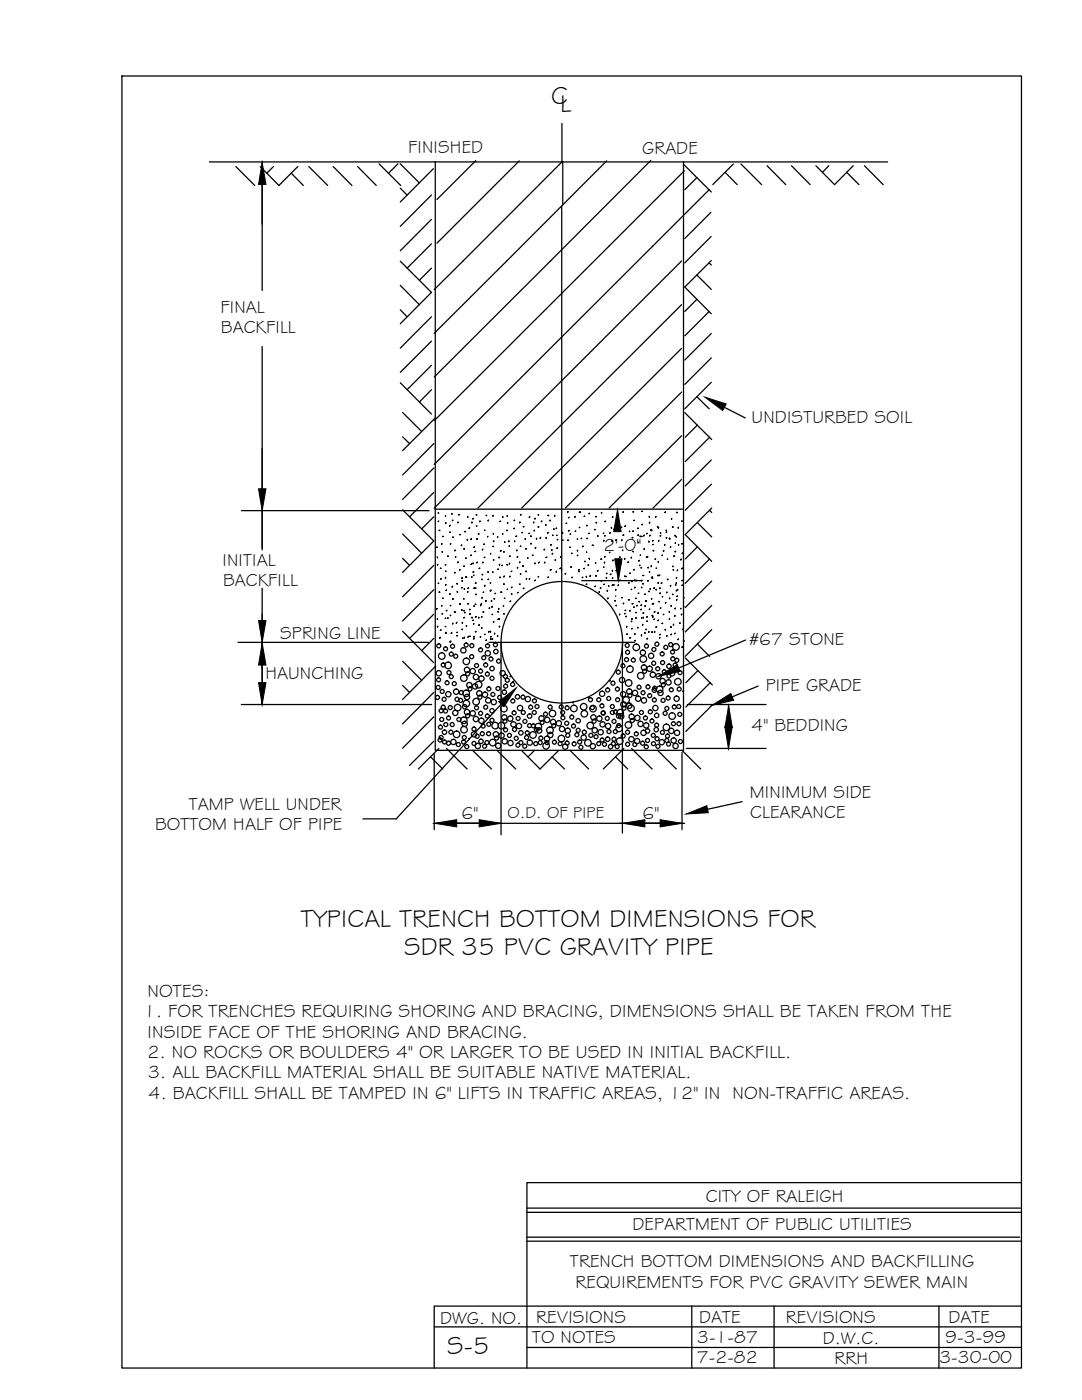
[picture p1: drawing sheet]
<svg xmlns="http://www.w3.org/2000/svg" width="216mm" height="279mm" viewBox="0 0 216 279" stroke-linecap="round" stroke-linejoin="round" font-family="sans-serif">
<!-- layer: S5|U -->
<g fill="none" stroke="#000" stroke-width=".25">
<path d="M24.3 15.2h179.5v257.8h-179.5zM41.8 32.3h135.3M52.3 32.3v25.7M112.3 32.3v8.6M52.3 69.1v40.6M48.2 101.9h37.4M86.8 101.6h49.4M116.1 115.9h11.8M123.4 111.4v4.5M47.5 128.2h38M52.3 122.6v10.9M52.3 138v2.6"/>
<path d="M48.2 140.6h37.9M86.6 150.4v15.2M136.1 150.2v15.4M136.9 149.4h16M137.1 140.6h15.8M145.4 140.7v8.8M86.6 164.3h49.5M203.8 236h-98.7v37M105.1 241.1h98.5M105.1 241.9h98.7M105.1 246.9h98.4M105.1 247.7h98.7"/>
<path d="M86.6 264.8h117.2M105.1 268.9h98.7M138 260.7v12.3M154.5 260.7v12.3M187.4 260.7v12.3M203.8 260.7h-117.2v12.3"/>
</g>
<!-- layer: S5|GDS -->
<g fill="none" stroke="#000" stroke-width=".25">
<path d="M47.1 33.2l3.7 3.8M51.9 33.2l3.8 3.8 3.7-3.8M54.6 33.2l-1.4 1.4M58.1 34.6l2.4 2.4M61.6 33.2l3.8 3.8M66.5 33.2l3.7 3.8M71.4 33.2l3.7 3.8M75.6 32.7l4.4 4.3M79.4 32.7l-1.9 1.9M79.9 37.6l1.3 1.3M79.9 32.7l3.8 3.8M86.1 38.9l-6.2 6.3"/>
<path d="M86.5 33.7l-6.6 6.6M94.9 32.1l-7.7 7.7M103.6 32.1l-16.4 16.4M112.2 32.2l-25.6 25.6M121.1 32.1l-34.5 34.4M129.9 32l-43.3 43.2M136.4 32.8l5.5 5.5M136.6 34.1l-50 49.9M139.1 35.4l-2.5 2.5M141.5 37.9l-4.9 4.8M144.7 34.4l2.4 2.4M146.3 32.7l-4.1 4.1"/>
<path d="M147.9 32.7l4.1 4.1M153.1 33.1l3.7 3.7M157.9 33.1l3.8 3.7M162.8 33.1l3.7 3.7 3.8-3.7M165.4 33.1l-1.3 1.3M168.9 34.4l2.5 2.4M172.5 33.1l3.7 3.7M79.9 52.1l6.2 6.2-6.2 6.3M79.9 57l3.8 3.8M86.1 53.5l-2.4 2.4M86.1 48.7l-4.9 4.8M86.1 43.8l-6.2 6.3"/>
<path d="M136 52.1l-49.4 49.3M136.6 42.8l-50 49.9M139.1 54.9l2.8 2.9M139.1 59.7l-2.5 2.5M141.5 52.5l.4 .4M141.8 42.4l-5.2 5.2M141.9 47.2l-5.3 5.3M141.9 52l-5.3 5.3 5.3 5.3M79.9 61.8l1.3 1.4M79.9 76.4l6.2 6.2M86.1 63.2l-6.2 6.3M86.1 68.1l-6.2 6.2"/>
<path d="M86.1 72.9l-4.9 4.9M86.1 77.8l-2.4 2.4M136 78.2l-23.2 23.2M136 69.5l-31.9 31.9M136 60.8l-40.6 40.6M139.1 79.2l2.4 2.4M141.5 62.2l-4.9 4.8M141.9 66.6l-5.3 5.3M141.9 71.4l-5.3 5.3M141.9 76.3l-5.3 5.3M80.3 87.2l1.4 1.3M80.3 82.3l3.8 3.8"/>
<path d="M86.6 98.3l-4.9 4.8M86.6 93.4l-6.3 6.3M86.6 88.5l-6.3 6.3M86.9 83.3l-6.6 6.6M136 95.7l-5.7 5.7M136 87l-14.5 14.4M136.6 82.4l5.4 5.3M139.1 84.9l-2.4 2.4M141.6 87.3l-4.9 4.8M141.9 91.8l-5.2 5.2M142 96.6l-5.3 5.2M80.3 101.7l6.3 6.3-6.3 6.2"/>
<path d="M80.3 111.4l1.4 1.4M80.3 106.6l3.8 3.8M86.6 112.8l-6.3 6.3M86.6 117.7l-6.3 6.2M86.6 103.1l-2.5 2.5M87.2 109.1v.1zM87.3 111.1v.2zM87.4 112.6l-.1 .1zM87.5 102.3v.1zM87.5 104l-.1 .1zM87.5 116.3l-.1 .1zM87.6 105.8l.2 .1z"/>
<path d="M87.6 118.2h.2zM87.9 113.4h.1zM88 115.5v.1zM88.2 108.5l-.1 .1zM88.3 110.1l-.1 .1zM88.3 107.1h.2zM88.3 119.4h.2zM88.8 112.7h.2zM88.9 102.9v.2zM88.9 115.2v.2zM89 104.3l-.1 .2zM89 113.9l-.1 .2z"/>
<path d="M89 116.6l-.1 .2zM89.1 117.7l-.1 .1zM89.3 111l.1-.1v.2zM89.7 105l.2-.2zM89.7 118.5l.2 .1zM89.8 106.1l.1 .2-.2-.1zM89.9 108.5v.1zM90.2 102.5v.1zM90.3 107.2h.2zM90.3 119.6l.2-.1zM90.3 103.8v.1zM90.3 117l-.1 .2z"/>
<path d="M90.8 109.7l-.1 .2zM90.8 114.2l-.1 .1zM91 111.1l-.1 .1zM91.3 116.4v.2l-.1-.1zM91.3 118v.2zM91.4 104.2l-.1 .1zM91.4 112.1l-.1 .2zM91.6 102.7v.1zM91.8 106.7h.1zM91.8 113.6l-.1 .2zM92.1 108.7v.2zM92.2 115.2v.2z"/>
<path d="M92.2 117.2l-.1 .1zM92.2 115.8l.1 .1-.1 .1zM92.5 119.5h.1M92.7 109.4v.2h-.1zM92.7 112.9l-.1 .1zM92.7 117.4v.2zM92.8 106v.1zM92.9 111.4h.1M93 115.1l-.1 .1zM93 115.2l.1-.1zM93.2 107.6v.2zM93.3 118v.2z"/>
<path d="M93.4 103.1l-.1 .1zM93.5 117.3l-.1 .1zM93.7 105.3l-.1 .1zM94 110.7v.1zM94.1 107.5l-.1 .1zM94.1 112.5l-.1 .2zM94.2 104.2l-.1 .1zM94.2 115.1l-.1 .1zM94.4 112.3v.2zM94.4 114.2l.2-.1zM94.5 103.4l-.2 .2zM94.6 114.7l-.1 .2z"/>
<path d="M94.6 117.3v.1zM94.7 109.1l-.1 .1zM94.8 110.1l.1-.1zM94.9 117.4l.1-.1zM94.9 116.4l.1-.1zM95 118.5l-.1 .2zM95.1 102.7l.1 .1h-.2zM95.2 104.9l-.1 .1zM95.2 107.5v.1zM95.2 112.2v.1zM95.4 106.6l.2-.1zM95.7 113.3l-.1 .2z"/>
<path d="M95.8 103.9l-.1 .2zM96.2 115.5v.2h-.1zM96.3 119.2l-.1 .2zM96.3 109.6v.1zM96.3 114.6l-.1 .1zM96.4 112.2l-.1 .1zM96.4 118.2l.1-.1zM96.5 108.6h.1M96.6 111.3l.2-.1zM96.7 105.8h.1zM96.8 116.8v.1h-.1zM97 119.8l-.1 .2z"/>
<path d="M97.1 102.8v.1zM97.4 107l-.1 .1zM97.4 114.1v.1zM97.4 103.8v.1zM97.5 115.5l-.1 .2zM97.8 117.9l.2-.1zM97.9 116.3v.1zM97.9 110.4v.1zM97.9 117.7v.2zM98.1 119.9v.1zM98.3 114.2h.1M98.4 102.8l-.1 .2z"/>
<path d="M98.4 106.4l.1 .2zM98.5 109v.1h-.1zM98.5 111.7v.1zM98.5 107.9v.2zM98.6 119.5h.1M98.9 118.4l-.1 .1zM99.3 107.2h.1M99.4 113.5l-.1 .1zM99.6 111.1v.2zM99.7 112.6l-.1 .1zM99.8 104.1l.1-.1zM99.8 115.1v.2z"/>
<path d="M99.9 110l.1-.1zM99.9 118.2h.2zM100.1 112.9l.2-.1zM100.3 106.5v.1zM100.4 103.1l-.1 .1zM100.6 116.5l-.1 .1zM100.6 110.1l-.1 .1zM100.7 114.9l-.2 .2zM100.7 119.4h.1M100.7 108.1v.2zM101.2 112.7h.1zM101.2 102.9v.2z"/>
<path d="M101.2 105.8l-.1 .1zM101.3 117.5l-.1 .2zM101.3 104.3l-.1 .2zM101.6 108.9v.2zM101.6 107.9l-.1 .2zM101.7 111l.1-.1zM101.7 112.4l-.1 .1zM101.8 114.9l-.1 .2zM101.9 119.9l-.1 .2zM102 114.1l.1-.1zM102.1 118.5l.1 .1zM102.1 117.3l.1-.1z"/>
<path d="M102.6 105.4v.1zM102.6 103.8v.1zM102.7 107.9l-.1 .2zM102.9 107h.2zM103.1 109.7v.2zM103.3 118.3l.1-.1zM103.3 113.2l-.1 .1zM103.3 111.1l-.1 .1zM103.7 116.6l.1-.1zM103.7 112.1v.2zM103.8 104.2l-.1 .1zM103.8 114.6l.1-.1z"/>
<path d="M103.9 102.8l.1-.1zM103.9 108.9l-.1 .1zM104.2 106.3l.1-.1zM104.4 112.9l-.1 .1zM104.4 105.1l.1-.1zM104.4 117.4h.1zM104.8 107.6v-.1zM105 113.9v.2zM105 109.4l-.1 .2zM105.1 115.4l-.1 .2zM105.4 111.3l-.1 .1zM105.6 106.5h.1z"/>
<path d="M105.7 103.1l-.1 .1zM105.7 115.5l-.1 .1zM105.9 106.9v.2zM106 108.4l-.1 .2zM106.3 110.7v.1zM106.5 104.2v.1zM106.6 105.8v.1zM106.8 112.3v.2zM106.8 109.4l.1-.1zM106.8 103.4l-.1 .2zM106.8 115.8l-.1 .1zM107 107.4v.2z"/>
<path d="M107.4 105.2l.1-.1zM107.5 102.7v.1zM107.5 115l-.1 .1zM107.6 112.2l-.1 .1zM107.9 107.2l-.1 .2zM108.1 103.9l-.1 .2zM108.7 109.6l-.1 .1zM108.7 112.2v.1zM109 111.3l.1-.1zM109 104.7l-.1 .1zM109 107.2v.2zM109.2 106.4l.2-.1z"/>
<path d="M109.3 102.9l.2-.1v.1zM109.3 115.2h.2zM109.8 103.8v.1zM109.8 113.8l.2-.1zM109.9 108.8l.2-.1zM110.2 109.7l-.1 .1zM110.3 110.4l-.1 .1zM110.3 106.7v.2zM110.6 105.5l-.1 .1zM110.7 102.8l-.1 .2zM110.9 111.7l-.1 .1zM111 105.4h.1"/>
<path d="M111 114v.2zM111.2 106.8l-.1 .1zM111.2 109.3v.1zM111.3 107.6l-.1 .1zM111.7 113.5l.2-.2zM111.9 111.2h.1M112.2 106.2l.1 .2zM112.3 107.7v.1zM112.8 114.5l.1-.1zM113 104.4h.1zM113.3 107.8h.1zM113.3 102.1h.1z"/>
<path d="M113.4 103.3l.2-.1zM113.4 105.9l.2-.1v.2zM113.8 109.1l-.1 .1zM113.8 106.6h.1M114 113.1l-.1 .1zM114 110.5l.2-.1zM114.2 115.2l-.1 .1zM114.8 103.1l-.1 .1zM114.8 105.9v.2zM115.2 109.8v.2zM115.2 107.5v.2zM115.3 110.8l-.1 .1z"/>
<path d="M115.5 114.1l.1-.1zM115.6 113.6l-.1 .2zM115.6 102.2h.2zM115.7 105.2l-.1 .1zM116.1 107.4l-.1 .1zM116.3 115.2l-.1 .1zM116.3 108.9v.2zM116.6 103.1l.1-.1zM116.6 113.4l-.1 .1zM116.7 112h.1zM117 115v.2zM117 110.1v.2z"/>
<path d="M117.1 116.5l-.1 .1zM117.1 104.8l-.1 .1zM117.2 107.4l-.1 .1zM117.4 106.5l.2-.1zM117.5 112.7l-.2 .1zM117.5 102.5l.1-.1zM117.5 111.4l.1 .2zM117.8 114.8l-.1 .2zM118.2 108.8l.2 .1zM118.7 105.7h.1M118.8 116.9l-.1 .2zM118.9 112.3l-.1 .1z"/>
<path d="M118.9 103.1h.1zM118.9 114.8v.2zM119 104.2v.2zM119.2 113.9l.2-.1zM119.2 107l.2-.1zM119.6 118l-.1 .2zM119.9 117.3l-.1 .1zM120 111.5v.1zM120 116v-.1zM120 102.2v.2zM120.4 106.4v.1zM120.5 107.8v.2z"/>
<path d="M120.5 113.1l-.1 .1zM120.6 116.6h-.1zM120.6 111.1h.2zM120.6 112.2v.1zM120.7 106.9h.1M120.8 104l-.1 .1zM121 115.2l.1 .2zM121.1 114.4l-.1 .1zM121.2 117.8l-.1 .2zM121.3 119.3v.2zM121.4 116.9v.1zM121.7 110.2l-.1 .1z"/>
<path d="M121.7 106.3v.1zM121.9 114.5l-.1 .2zM122 105.3v.1zM122.1 107.9v.1zM122.2 113.8v.2zM122.2 115.3v.2zM122.3 103.1l-.1 .2zM122.3 116.7l-.1 .2zM122.3 111.7l-.1 .2zM122.5 116.7h.1M122.6 105.6h-.1zM122.7 119.8v.1z"/>
<path d="M122.9 117.6l-.1 .2zM122.9 118.9l-.1 .1M122.9 113.9l.1-.1v.1zM123 107.7l-.1 .2zM123.2 104.5l.1-.1zM123.3 114.1v.2zM123.4 116.7l-.1 .2zM123.6 111.2h.2zM123.6 115.8h.2zM123.9 112.5h.1M124 105.1l-.1 .2zM124.1 119.3v.1z"/>
<path d="M124.1 107.7l-.1 .2zM124.2 109.8l.1 .1zM124.3 106.8l.2-.1zM124.4 102.1l-.1 .1zM124.7 111.4l-.1 .2zM124.7 115h.1M124.8 104.9l-.1 .1zM125 115l-.1 .1zM125.4 119.7h.2zM125.4 112.1v.1h-.1zM125.5 116.3h.1M125.6 106v.1z"/>
<path d="M125.7 114.3v.1zM126 117.7h.1M126 111.2v.2zM126.1 115.9v.2zM126.1 107.3l.2-.1zM126.3 110l.1 .1zM126.3 102.2h.1zM126.4 105.9l-.1 .1zM126.5 103.9l.1-.1zM126.6 113.6l-.1 .1zM126.6 115.7v.1zM126.7 117.2l-.1 .1z"/>
<path d="M126.9 119.4h.1M126.9 115.8v.1zM127.3 106.7v.2zM127.3 105.3v.2zM127.4 108.2v.1zM127.5 118.3l-.1 .1zM127.5 111.8l.1 .1h-.1zM127.7 112.7l-.1 .2zM127.7 110.8h.1M127.7 106.9v.2zM128 113.2l-.1 .1zM128 117.2v.1z"/>
<path d="M128 102l.2 .1zM128.1 104.7l.1-.1zM128 107.1h.1M128.1 115.8l-.1 .1zM128.3 114.9l.2-.1zM128.3 116.4l.1 .2-.1-.1zM128.6 109.4l-.1 .2zM128.6 106.8l-.1 .1zM128.8 118.5l-.1 .1zM128.8 119.9h.2zM129 111.2l.1-.1zM129.1 106.4v.1z"/>
<path d="M129.2 111.1l.1 .1h-.2zM129.3 115.8v.2zM129.4 113.2v.1zM129.5 118v.1zM129.5 108v.2zM129.5 103.1l.1 .1zM129.6 114.1h.1M129.7 104.2l-.1 .2zM129.7 106.8v.1zM129.7 117.4v.2zM129.9 105.8l.1-.1zM129.9 112.9v.2z"/>
<path d="M129.9 105.9l.2-.1zM130.1 119.5l-.1 .1zM130.1 115.2l.1-.1v.1zM130.1 115.4l.1-.1zM130.2 108.7h.1M130.3 109.9l.2-.1zM130.3 107.8l-.1 .2zM130.6 117.3l-.1 .1zM130.7 111.6l.1-.1zM130.9 113.3l.1 .1zM130.9 103.1l-.1 .1zM131 117.6v.1z"/>
<path d="M131.3 105l-.1 .2zM131.3 114.7v.2zM131.3 112v.2zM131.4 105.3l-.1 .1zM131.4 116.2l-.1 .2zM131.5 107.8l-.1 .2zM131.6 114.7v.2zM131.7 117.3l-.1 .1zM131.7 118.3v.2zM131.7 106.9h.2zM131.9 106.3l-.1 .1zM131.9 116.4l.2-.1z"/>
<path d="M132.1 110.8l.1 .1zM132.2 119v.1zM132.4 109.9v.1zM132.7 108.7l-.1 .1zM132.8 102.1l-.1 .2zM132.9 105.8l.1 .1zM133 106.1v.1zM133 107.2v.2zM133.1 118.1l-.1 .2zM133.2 111.5v.1zM133.3 115.5v.2h-.1zM133.6 107.5h.1v.1z"/>
<path d="M133.6 119.3v.2zM133.6 107.4l-.1 .1zM133.8 109.2h.1M133.8 116.8v.1zM134 103.5v.1zM134.2 118.5l.1 .2zM134.2 105.2l.2-.1zM134.3 113l-.1 .1zM134.3 113.7h.1zM134.6 110.9l-.2 .2zM134.7 110.1l.1-.1zM134.7 106.8v.1z"/>
<path d="M134.8 116.7h.1zM134.8 108.3l-.1 .1zM134.9 116.3v.1zM135 107l-.1 .2zM135 115.2l-.1 .2zM135 102.2l.1 .1zM135 117.7l-.1 .2zM135.1 119l.1-.1zM135.1 119.6l-.1 .1zM135.2 117.6v.2zM135.2 113.7v.2zM135.4 105.2l-.1 .2z"/>
<path d="M135.4 108.6v.2zM136 111.6l-.2 .1zM136 104l.1-.1zM136.1 115.9l.1-.1zM136 108.6h.1M136.2 116.7l-.1 .1zM136.2 113.3l-.2 .2zM136.2 110.3l-.1 .2zM136.4 119.3h.1zM139.1 104.3l2.9 2.9M139.1 109.1l-2.4 2.5M141.6 101.8l.4 .5"/>
<path d="M141.6 111.6l-4.9 4.8M142 101.4l-5.3 5.3 5.3 5.3M142 116l-5.3 5.3M80.3 126l6.3 6.3M80.3 136.8l1.4 1.4M80.3 132l3.8 3.8M86.6 122.6l-4.9 4.8M86.6 127.4l-2.5 2.5M86.6 138.2l-6.3 6.3M86.9 132.9l-6.6 6.7M87.2 121.4v.2zM87.3 123.5v.1z"/>
<path d="M87.4 124.9l-.1 .2zM87.9 127.2l-.2 .2zM87.9 125.8l.1-.1zM88.1 120.9h.1M88.3 122.4l-.1 .1zM88.8 125l.2 .1zM88.9 123.3l-.1 .1zM89 126.3l-.1 .1zM89 126.2v.1zM89.2 121.8l-.1 .1zM89.3 123.4l.1-.1zM89.8 128.1l.1-.1z"/>
<path d="M89.9 120.9v-.1zM89.9 122.7v.2zM89.9 127.9v.2zM90.2 126.3l-.2 .1zM90.3 124.3v.2zM90.7 122.1l.1-.1zM90.8 122.1l-.1 .1zM91.2 124.2l-.2 .1zM91.2 126.2l.1 .1zM91.3 126.8l-.1 .1zM91.8 120.4v.2zM92.2 121.6l-.1 .2z"/>
<path d="M92.2 125.5l.1 .1-.1 .1zM92.3 124.2l-.1 .1zM92.4 127.3l-.1 .1zM92.5 123.3l.2-.1zM92.7 121.8l-.1 .1zM92.7 127.1v.2zM92.8 122.2l-.1 .1zM93.1 124.8l-.1 .1zM93.5 120.4l-.1 .1zM93.5 127l-.1 .1zM93.8 127h.1zM93.8 121.6v.1z"/>
<path d="M93.8 122.4v.2zM94.2 123.2v.1zM94.4 123.7l-.1 .1zM94.6 124.4l-.1 .2zM94.6 127.4l-.1 .1zM94.6 127v.1zM94.6 120.9v.1zM94.8 120.5l.1 .1zM94.9 126.1l.1-.1zM95 123l-.1 .2zM95.5 123.2v.1zM95.6 124.6l-.1 .2z"/>
<path d="M95.9 127l-.1 .1zM96 120.7l-.1 .2zM96.1 120.5l-.1 .1zM96.2 125.3l-.1 .1zM96.2 123l-.1 .2zM96.4 122.1h.1zM96.8 126.5l-.1 .1zM97.1 127.7v.1zM97.5 126.1l.1-.1zM97.6 121.4h.1zM97.9 126v.1zM97.9 127.1l.1-.1z"/>
<path d="M97.9 127.4v.2zM98.2 127.6l.1-.1zM98.2 121v.2zM98.3 122.6l-.1 .1zM98.5 124v.1zM98.7 126.3v.2zM98.9 128.2l-.1 .1zM99.3 126.8v.2zM99.3 122l.1 .1zM99.5 123.5l-.1 .1zM99.5 121.4l.1 .1-.1 .1zM99.6 123.5v.1z"/>
<path d="M99.7 124.9l-.1 .2zM100.4 120.9h.1M100.6 122.4l-.1 .1zM101.9 134.9l-.1 .2zM102.5 135.9l-.2 .2zM117.5 139.1l-.1 .1zM121.7 135.8v.1zM122.9 120.9l.1-.1zM123.6 122.5v.2zM124.4 120.3v.2zM124.7 122.5h.1M124.7 121.8h.1"/>
<path d="M125 123l-.1 .1zM125 125v.2zM125.1 126.5v.1zM125.6 127.3h.2zM125.7 121.8v.1zM126.1 123.9l-.1 .2zM126.1 123.4v.2zM126.1 120.5h.3zM126.1 125.4v.1zM126.6 121.1l-.1 .1zM126.6 126.5l.2 .1zM126.8 127.8l-.1 .1z"/>
<path d="M126.9 122.2v.1zM126.9 123.2v.2zM127.1 120.9l.1-.1zM127.3 125.2v.1h-.1zM127.5 120.1h.1zM127.9 121.6l.1 .1zM128 126.7v.2zM128 120.7l-.1 .1zM128.1 123.2l-.1 .2zM128.3 124.6l-.1 .1zM128.3 122.4l.2-.1zM128.3 123.2v.1z"/>
<path d="M128.7 126.2v.2zM128.7 121l.1-.1zM128.9 125.5v.2zM129.1 123.9v.1zM129.2 123l-.1 .2zM129.2 127.4l-.1 .1zM129.5 126l-.1 .2zM129.6 121.5v.1zM130.1 122.9l.1-.1v.1zM130.2 126l-.1 .2zM130.2 120.5v.1zM130.3 123l-.1 .2z"/>
<path d="M130.4 120.4l-.1 .1zM130.5 122.1h.2zM130.6 123.5l-.1 .1zM130.7 126l-.1 .2zM130.9 125.2l.1-.1zM131.3 122.2v.2zM131.4 123.7l-.1 .2zM131.5 120.1l.1-.1zM131.7 127.2l-.1 .1zM131.7 126.5l-.1 .2zM131.8 121.4l.1-.1zM132.2 124.3l-.1 .1z"/>
<path d="M132.4 122.7v-.1zM132.8 120.2h.1l-.1 .2zM132.8 125.6v.1h-.1zM133.1 126.8l-.1 .2zM133.5 122v.1zM133.6 123.5l-.1 .1zM133.8 125l.1 .2zM134 120.8l-.1 .2zM134 126.5l-.1 .2zM134.4 124.6v.1zM134.7 122.8l-.1 .2zM134.7 126.3l-.1 .2z"/>
<path d="M134.8 121.3l-.1 .2zM135.2 127.6l.2-.1zM135.7 124.3l-.1 .1zM135.9 121.4v.1zM136 122.5v.2zM136.2 129l-.1 .2zM136.3 125.5v.2zM136.3 137.9l-.1 .1zM136.4 121h.1M136.5 127.8l-.1 .2zM136.7 131.3l5.4 5.4M139.1 128.5l2.5 2.5"/>
<path d="M139.3 133.8l-2.5 2.4M141.7 136.2l-4.9 4.9M142 120.8l-5.3 5.3M142 125.7l-5.3 5.3M85.9 151.1l2.4 2.4M86.6 147.9l-4.9 4.9M86.6 143.1l-6.3 6.2M87.6 149.4l-4.1 4.1M89.1 149.4l4.1 4.1M93.6 147.3l.1 .1zM94.3 149.7l3.8 3.8M99.2 149.7l3.7 3.8"/>
<path d="M104 149.7l3.8 3.8 3.7-3.8M106.7 149.7l-1.3 1.4M110.2 151.1l2.4 2.4M113.7 149.7l3.8 3.8M114.4 140.1l-.1 .2zM122.8 151.1l2.5 2.4M124.5 149.4l-4.1 4.1M126 149.4l4.1 4.1M131.2 149.7l3.7 3.8M136.1 149.7l3.7 3.8M142.1 140.8l-5.3 5.2M145.4 143.6l.1-.1z"/>
<circle cx="87.3" cy="139.2" r=".4"/>
<circle cx="87.4" cy="137.2" r=".4"/>
<circle cx="87.5" cy="135.7" r=".4"/>
<circle cx="87.6" cy="134.4" r=".53"/>
<circle cx="87.6" cy="128.9" r=".4"/>
<circle cx="88.1" cy="130.9" r=".66"/>
<circle cx="88.2" cy="138" r=".4"/>
<circle cx="88.4" cy="132.7" r=".4"/>
<circle cx="88.6" cy="139.6" r=".4"/>
<circle cx="88.9" cy="129.5" r=".4"/>
<circle cx="89.2" cy="136.3" r=".4"/>
<circle cx="89.4" cy="132.8" r=".66"/>
<circle cx="89.5" cy="138.6" r=".53"/>
<circle cx="89.6" cy="134.2" r=".4"/>
<circle cx="90.1" cy="135" r=".4"/>
<circle cx="90.1" cy="130.5" r=".4"/>
<circle cx="90.3" cy="129" r=".4"/>
<circle cx="90.6" cy="136.4" r=".4"/>
<circle cx="90.9" cy="131" r=".4"/>
<circle cx="91" cy="138" r=".53"/>
<circle cx="91.2" cy="139.6" r=".4"/>
<circle cx="91.9" cy="139.8" r=".4"/>
<circle cx="92" cy="138.2" r=".4"/>
<circle cx="92.5" cy="129.8" r=".53"/>
<circle cx="92.5" cy="135.3" r=".66"/>
<circle cx="93" cy="138.4" r=".66"/>
<circle cx="93" cy="128.7" r=".4"/>
<circle cx="93.1" cy="132" r=".66"/>
<circle cx="93.2" cy="133.7" r=".53"/>
<circle cx="93.2" cy="139.1" r=".53"/>
<circle cx="93.3" cy="134.5" r=".4"/>
<circle cx="93.6" cy="136.7" r=".53"/>
<circle cx="93.8" cy="137.5" r=".4"/>
<circle cx="94.1" cy="131.1" r=".4"/>
<circle cx="94.2" cy="128.9" r=".4"/>
<circle cx="94.3" cy="133.9" r=".53"/>
<circle cx="94.8" cy="137" r=".53"/>
<circle cx="95" cy="135.1" r=".53"/>
<circle cx="95.1" cy="132.8" r=".4"/>
<circle cx="95.5" cy="136.6" r=".66"/>
<circle cx="95.6" cy="138.4" r=".53"/>
<circle cx="95.8" cy="139.1" r=".4"/>
<circle cx="95.9" cy="133.9" r=".4"/>
<circle cx="95.9" cy="129.7" r=".4"/>
<circle cx="96.1" cy="135.4" r=".53"/>
<circle cx="96.5" cy="131.3" r=".4"/>
<circle cx="96.8" cy="138.6" r=".53"/>
<circle cx="96.9" cy="132.7" r=".4"/>
<circle cx="97.2" cy="134.5" r=".4"/>
<circle cx="97.3" cy="128.9" r=".4"/>
<circle cx="97.3" cy="130.4" r=".53"/>
<circle cx="97.4" cy="139.8" r=".53"/>
<circle cx="97.5" cy="137.5" r=".4"/>
<circle cx="98" cy="131.5" r=".4"/>
<circle cx="98.2" cy="133.4" r=".44"/>
<circle cx="98.2" cy="135.4" r=".4"/>
<circle cx="98.3" cy="138.6" r=".4"/>
<circle cx="98.9" cy="128.7" r=".4"/>
<circle cx="98.9" cy="130" r=".44"/>
<circle cx="99.4" cy="137.4" r=".4"/>
<circle cx="99.5" cy="131.9" r=".4"/>
<circle cx="99.7" cy="139.2" r=".4"/>
<circle cx="100.3" cy="134.4" r=".53"/>
<circle cx="100.6" cy="138.1" r=".44"/>
<circle cx="100.8" cy="135" r=".4"/>
<circle cx="100.9" cy="136.9" r=".4"/>
<circle cx="101.2" cy="135.8" r=".4"/>
<circle cx="102.3" cy="136.6" r=".4"/>
<circle cx="102.3" cy="139.9" r=".4"/>
<circle cx="103.3" cy="139.1" r=".44"/>
<circle cx="104.4" cy="139.1" r=".4"/>
<circle cx="105.3" cy="139.5" r=".53"/>
<circle cx="106.6" cy="139.9" r=".4"/>
<circle cx="117.8" cy="139.7" r=".4"/>
<circle cx="119.5" cy="139.7" r=".4"/>
<circle cx="120.1" cy="138.5" r=".53"/>
<circle cx="121.2" cy="137.7" r=".4"/>
<circle cx="121.5" cy="139.4" r=".4"/>
<circle cx="122.3" cy="136.3" r=".4"/>
<circle cx="123.2" cy="137.5" r=".4"/>
<circle cx="123.2" cy="139.7" r=".4"/>
<circle cx="123.4" cy="134.1" r=".4"/>
<circle cx="124.1" cy="135.7" r=".53"/>
<circle cx="124.3" cy="132.9" r=".4"/>
<circle cx="124.3" cy="138.6" r=".53"/>
<circle cx="124.9" cy="139.7" r=".66"/>
<circle cx="125" cy="131.6" r=".4"/>
<circle cx="125.1" cy="128.8" r=".4"/>
<circle cx="125.2" cy="130.2" r=".4"/>
<circle cx="125.4" cy="136.3" r=".66"/>
<circle cx="125.6" cy="138" r=".53"/>
<circle cx="125.7" cy="133.6" r=".66"/>
<circle cx="125.7" cy="138.8" r=".4"/>
<circle cx="126.4" cy="131.7" r=".4"/>
<circle cx="126.7" cy="138.3" r=".53"/>
<circle cx="127" cy="129.2" r=".66"/>
<circle cx="127.3" cy="139.4" r=".53"/>
<circle cx="127.5" cy="137.2" r=".4"/>
<circle cx="127.9" cy="134.9" r=".66"/>
<circle cx="128.3" cy="130.3" r=".53"/>
<circle cx="128.3" cy="138.3" r=".4"/>
<circle cx="128.4" cy="131.5" r=".66"/>
<circle cx="128.5" cy="139.8" r=".53"/>
<circle cx="128.5" cy="133.2" r=".53"/>
<circle cx="128.6" cy="134" r=".4"/>
<circle cx="129" cy="128.9" r=".4"/>
<circle cx="129.3" cy="137.1" r=".4"/>
<circle cx="129.6" cy="138.8" r=".4"/>
<circle cx="129.6" cy="133.5" r=".53"/>
<circle cx="129.9" cy="130.9" r=".53"/>
<circle cx="130.3" cy="134.7" r=".53"/>
<circle cx="130.4" cy="132.4" r=".4"/>
<circle cx="130.5" cy="129.6" r=".4"/>
<circle cx="130.6" cy="137.7" r=".44"/>
<circle cx="130.6" cy="139.7" r=".4"/>
<circle cx="130.6" cy="137.4" r=".4"/>
<circle cx="131.1" cy="128.6" r=".4"/>
<circle cx="131.2" cy="133.5" r=".4"/>
<circle cx="131.4" cy="135" r=".53"/>
<circle cx="131.6" cy="137.6" r=".66"/>
<circle cx="131.8" cy="138.3" r=".53"/>
<circle cx="132.1" cy="130.5" r=".4"/>
<circle cx="132.2" cy="132.2" r=".4"/>
<circle cx="132.2" cy="135.9" r=".53"/>
<circle cx="132.3" cy="139.8" r=".4"/>
<circle cx="132.3" cy="136.7" r=".4"/>
<circle cx="132.6" cy="134.1" r=".4"/>
<circle cx="132.8" cy="129.2" r=".4"/>
<circle cx="133.3" cy="139.3" r=".4"/>
<circle cx="133.4" cy="136.2" r=".53"/>
<circle cx="133.5" cy="134.9" r=".4"/>
<circle cx="133.5" cy="133" r=".44"/>
<circle cx="133.8" cy="128.6" r=".4"/>
<circle cx="133.9" cy="137.7" r=".4"/>
<circle cx="134.1" cy="134.4" r=".53"/>
<circle cx="134.2" cy="130.1" r=".4"/>
<circle cx="134.2" cy="131.5" r=".4"/>
<circle cx="134.7" cy="132.8" r=".4"/>
<circle cx="134.9" cy="129.1" r=".66"/>
<circle cx="135" cy="139.4" r=".53"/>
<circle cx="135.1" cy="131.8" r=".4"/>
<circle cx="135.3" cy="136.1" r=".66"/>
<circle cx="135.5" cy="137.5" r=".4"/>
<circle cx="135.7" cy="134.2" r=".4"/>
<circle cx="87.8" cy="147.7" r=".4"/>
<circle cx="87.9" cy="145.1" r=".4"/>
<circle cx="88" cy="147.2" r=".4"/>
<circle cx="88" cy="141.9" r=".4"/>
<circle cx="88.1" cy="143.6" r=".4"/>
<circle cx="88.4" cy="141.1" r=".4"/>
<circle cx="88.7" cy="148.1" r=".4"/>
<circle cx="88.7" cy="146.1" r=".44"/>
<circle cx="88.9" cy="141.9" r=".4"/>
<circle cx="88.9" cy="144.6" r=".4"/>
<circle cx="89.5" cy="148.3" r=".4"/>
<circle cx="89.5" cy="143.3" r=".4"/>
<circle cx="89.8" cy="141.2" r=".4"/>
<circle cx="90" cy="146.1" r=".4"/>
<circle cx="90.2" cy="144.6" r=".4"/>
<circle cx="90.5" cy="148.1" r=".53"/>
<circle cx="90.9" cy="142.3" r=".53"/>
<circle cx="91.1" cy="146.6" r=".66"/>
<circle cx="91.3" cy="141.2" r=".66"/>
<circle cx="91.4" cy="148.6" r=".4"/>
<circle cx="91.6" cy="143.6" r=".4"/>
<circle cx="92.5" cy="148.1" r=".4"/>
<circle cx="92.5" cy="143.8" r=".66"/>
<circle cx="92.6" cy="145.6" r=".66"/>
<circle cx="92.6" cy="147.2" r=".4"/>
<circle cx="92.7" cy="141" r=".44"/>
<circle cx="92.7" cy="144.5" r=".53"/>
<circle cx="93.1" cy="140.4" r=".66"/>
<circle cx="93.1" cy="149" r=".4"/>
<circle cx="93.2" cy="142.1" r=".53"/>
<circle cx="93.3" cy="142.9" r=".4"/>
<circle cx="94.3" cy="142.4" r=".53"/>
<circle cx="94.6" cy="148.4" r=".4"/>
<circle cx="94.6" cy="145.5" r=".4"/>
<circle cx="94.6" cy="146.6" r=".53"/>
<circle cx="95" cy="143.5" r=".53"/>
<circle cx="95" cy="140" r=".66"/>
<circle cx="95.1" cy="141.3" r=".4"/>
<circle cx="95.2" cy="146.9" r=".4"/>
<circle cx="95.3" cy="148.9" r=".53"/>
<circle cx="95.9" cy="142.4" r=".4"/>
<circle cx="96" cy="147.9" r=".44"/>
<circle cx="96.1" cy="143.8" r=".53"/>
<circle cx="96.2" cy="146.4" r=".4"/>
<circle cx="96.4" cy="144.9" r=".4"/>
<circle cx="96.7" cy="148.9" r=".4"/>
<circle cx="96.9" cy="141.1" r=".4"/>
<circle cx="97.2" cy="148.2" r=".4"/>
<circle cx="97.2" cy="142.9" r=".4"/>
<circle cx="97.5" cy="146.4" r=".4"/>
<circle cx="97.5" cy="144.6" r=".4"/>
<circle cx="98.2" cy="141.9" r=".44"/>
<circle cx="98.2" cy="143.8" r=".4"/>
<circle cx="98.3" cy="148.2" r=".66"/>
<circle cx="98.5" cy="140.1" r=".53"/>
<circle cx="98.8" cy="144.8" r=".66"/>
<circle cx="98.9" cy="146.6" r=".53"/>
<circle cx="99.1" cy="147.3" r=".4"/>
<circle cx="99.4" cy="148.8" r=".53"/>
<circle cx="100" cy="144.8" r=".66"/>
<circle cx="100.1" cy="146.8" r=".53"/>
<circle cx="100.5" cy="141.4" r=".66"/>
<circle cx="100.6" cy="140" r=".4"/>
<circle cx="100.6" cy="143.2" r=".53"/>
<circle cx="100.7" cy="147.9" r=".53"/>
<circle cx="100.8" cy="143.9" r=".4"/>
<circle cx="100.9" cy="145.7" r=".4"/>
<circle cx="101.6" cy="146.8" r=".4"/>
<circle cx="101.8" cy="143.4" r=".53"/>
<circle cx="101.9" cy="148.3" r=".53"/>
<circle cx="102.5" cy="144.6" r=".53"/>
<circle cx="102.6" cy="142.3" r=".4"/>
<circle cx="102.7" cy="145.6" r=".4"/>
<circle cx="103" cy="147.4" r=".4"/>
<circle cx="103.3" cy="148.7" r=".4"/>
<circle cx="103.4" cy="143.4" r=".4"/>
<circle cx="103.6" cy="144.9" r=".53"/>
<circle cx="103.8" cy="141.3" r=".53"/>
<circle cx="103.9" cy="148.2" r=".4"/>
<circle cx="103.9" cy="146.3" r=".44"/>
<circle cx="104.4" cy="142.2" r=".4"/>
<circle cx="104.7" cy="148.9" r=".4"/>
<circle cx="104.7" cy="144" r=".4"/>
<circle cx="105.1" cy="147.2" r=".4"/>
<circle cx="105.2" cy="146.3" r=".4"/>
<circle cx="105.7" cy="142.9" r=".44"/>
<circle cx="105.7" cy="144.8" r=".4"/>
<circle cx="105.7" cy="148.2" r=".53"/>
<circle cx="105.9" cy="141.1" r=".4"/>
<circle cx="106.3" cy="146.7" r=".66"/>
<circle cx="106.4" cy="144.9" r=".4"/>
<circle cx="106.6" cy="142.2" r=".4"/>
<circle cx="106.9" cy="148.4" r=".4"/>
<circle cx="107" cy="145.6" r=".4"/>
<circle cx="107.2" cy="141" r=".4"/>
<circle cx="107.4" cy="145" r=".66"/>
<circle cx="107.6" cy="145.8" r=".53"/>
<circle cx="107.8" cy="148.2" r=".4"/>
<circle cx="107.9" cy="147.3" r=".4"/>
<circle cx="108" cy="143.4" r=".53"/>
<circle cx="108.2" cy="144.2" r=".4"/>
<circle cx="108.8" cy="142.5" r=".4"/>
<circle cx="109" cy="148.8" r=".66"/>
<circle cx="109.1" cy="148.2" r=".4"/>
<circle cx="109.1" cy="147.4" r=".53"/>
<circle cx="109.2" cy="143.7" r=".53"/>
<circle cx="109.7" cy="145.7" r=".66"/>
<circle cx="109.8" cy="141.1" r=".4"/>
<circle cx="109.8" cy="146.7" r=".53"/>
<circle cx="110.2" cy="142.4" r=".66"/>
<circle cx="110.4" cy="144.1" r=".53"/>
<circle cx="110.5" cy="144.9" r=".4"/>
<circle cx="110.6" cy="148.1" r=".4"/>
<circle cx="111.5" cy="144.3" r=".53"/>
<circle cx="111.8" cy="148.4" r=".4"/>
<circle cx="112" cy="141.1" r=".4"/>
<circle cx="112" cy="147.4" r=".66"/>
<circle cx="112.1" cy="145.5" r=".53"/>
<circle cx="112.3" cy="142.2" r=".4"/>
<circle cx="112.3" cy="143.2" r=".4"/>
<circle cx="112.8" cy="149" r=".53"/>
<circle cx="113.1" cy="144.3" r=".4"/>
<circle cx="113.2" cy="148.3" r=".4"/>
<circle cx="113.2" cy="141.3" r=".4"/>
<circle cx="113.3" cy="146.8" r=".4"/>
<circle cx="113.3" cy="145.8" r=".53"/>
<circle cx="114.1" cy="143.1" r=".4"/>
<circle cx="114.4" cy="144.9" r=".4"/>
<circle cx="114.5" cy="141.4" r=".66"/>
<circle cx="114.6" cy="148.5" r=".4"/>
<circle cx="115.1" cy="146.6" r=".4"/>
<circle cx="115.4" cy="143.8" r=".44"/>
<circle cx="115.4" cy="145.7" r=".4"/>
<circle cx="115.7" cy="148.1" r=".4"/>
<circle cx="115.9" cy="149.1" r=".4"/>
<circle cx="116.5" cy="141" r=".66"/>
<circle cx="116.5" cy="147.2" r=".53"/>
<circle cx="116.6" cy="142.4" r=".66"/>
<circle cx="116.6" cy="146.1" r=".4"/>
<circle cx="117.3" cy="148.2" r=".66"/>
<circle cx="117.8" cy="144.8" r=".66"/>
<circle cx="117.9" cy="146.8" r=".4"/>
<circle cx="118.2" cy="141.2" r=".4"/>
<circle cx="118.3" cy="148.9" r=".53"/>
<circle cx="118.3" cy="141.4" r=".66"/>
<circle cx="118.4" cy="143.2" r=".53"/>
<circle cx="118.5" cy="143.9" r=".4"/>
<circle cx="118.7" cy="145.7" r=".53"/>
<circle cx="118.9" cy="147" r=".4"/>
<circle cx="119.5" cy="148.4" r=".4"/>
<circle cx="119.6" cy="143.4" r=".53"/>
<circle cx="119.9" cy="146.1" r=".53"/>
<circle cx="120.1" cy="140.9" r=".4"/>
<circle cx="120.1" cy="147.7" r=".4"/>
<circle cx="120.2" cy="144.6" r=".53"/>
<circle cx="120.4" cy="142.3" r=".4"/>
<circle cx="120.6" cy="148.5" r=".4"/>
<circle cx="121.2" cy="143.4" r=".4"/>
<circle cx="121.2" cy="147.5" r=".44"/>
<circle cx="121.3" cy="144.9" r=".53"/>
<circle cx="121.5" cy="146" r=".4"/>
<circle cx="121.8" cy="149" r=".44"/>
<circle cx="122.2" cy="141" r=".4"/>
<circle cx="122.2" cy="142.2" r=".4"/>
<circle cx="122.4" cy="148.4" r=".4"/>
<circle cx="122.5" cy="147.5" r=".4"/>
<circle cx="122.5" cy="144" r=".4"/>
<circle cx="122.8" cy="146" r=".4"/>
<circle cx="122.8" cy="142.1" r=".4"/>
<circle cx="123.2" cy="149" r=".4"/>
<circle cx="123.5" cy="142.9" r=".44"/>
<circle cx="123.5" cy="144.8" r=".4"/>
<circle cx="123.5" cy="145.4" r=".66"/>
<circle cx="123.7" cy="147.9" r=".66"/>
<circle cx="123.7" cy="142.2" r=".66"/>
<circle cx="124" cy="143" r=".53"/>
<circle cx="124.3" cy="146.9" r=".4"/>
<circle cx="124.4" cy="140.6" r=".53"/>
<circle cx="124.5" cy="141.3" r=".4"/>
<circle cx="125.2" cy="148.5" r=".4"/>
<circle cx="125.2" cy="146.1" r=".4"/>
<circle cx="125.4" cy="144.7" r=".66"/>
<circle cx="125.6" cy="140.8" r=".53"/>
<circle cx="125.9" cy="141.3" r=".66"/>
<circle cx="126" cy="147.5" r=".53"/>
<circle cx="126" cy="143" r=".53"/>
<circle cx="126.2" cy="143.8" r=".4"/>
<circle cx="126.7" cy="148.6" r=".4"/>
<circle cx="127" cy="146.5" r=".4"/>
<circle cx="127.1" cy="147.9" r=".53"/>
<circle cx="127.2" cy="143.3" r=".53"/>
<circle cx="127.8" cy="144.5" r=".53"/>
<circle cx="128" cy="142.2" r=".4"/>
<circle cx="128.2" cy="148.3" r=".4"/>
<circle cx="128.4" cy="146.3" r=".53"/>
<circle cx="128.8" cy="143.3" r=".4"/>
<circle cx="129" cy="144.8" r=".53"/>
<circle cx="129" cy="149" r=".4"/>
<circle cx="129.2" cy="145.9" r=".44"/>
<circle cx="129.2" cy="147.8" r=".4"/>
<circle cx="129.8" cy="142.1" r=".4"/>
<circle cx="130.1" cy="143.9" r=".4"/>
<circle cx="130.4" cy="146.8" r=".4"/>
<circle cx="130.4" cy="148.4" r=".4"/>
<circle cx="130.8" cy="141.3" r=".53"/>
<circle cx="130.9" cy="145.6" r=".44"/>
<circle cx="131" cy="142.8" r=".44"/>
<circle cx="131" cy="144.7" r=".4"/>
<circle cx="131.1" cy="147.4" r=".4"/>
<circle cx="131.3" cy="149" r=".4"/>
<circle cx="132" cy="148.1" r=".53"/>
<circle cx="132.2" cy="146.2" r=".4"/>
<circle cx="132.7" cy="142.4" r=".4"/>
<circle cx="133" cy="145.2" r=".66"/>
<circle cx="133.1" cy="141.4" r=".4"/>
<circle cx="133.1" cy="147.8" r=".4"/>
<circle cx="133.2" cy="146.9" r=".4"/>
<circle cx="133.4" cy="148.5" r=".4"/>
<circle cx="133.9" cy="145.9" r=".53"/>
<circle cx="134.1" cy="142.9" r=".66"/>
<circle cx="134.4" cy="144.4" r=".4"/>
<circle cx="134.4" cy="147.8" r=".53"/>
<circle cx="134.5" cy="141.1" r=".4"/>
<circle cx="134.8" cy="148.9" r=".53"/>
<circle cx="135.1" cy="146.3" r=".53"/>
<circle cx="135.4" cy="141" r=".4"/>
<circle cx="135.5" cy="144.4" r=".4"/>
<circle cx="135.6" cy="142.6" r=".4"/>
<circle cx="135.8" cy="148" r=".4"/>
</g>
<!-- layer: S5|PIPE -->
<g fill="none" stroke="#000" stroke-width=".25">
<path d="M86.9 32.3v117.4h49.5v-117.4M112.1 24.7v7.6M112.1 41.1v101.7M97.6 128.2h29"/>
<circle cx="112.1" cy="128.2" r="12.1"/>
</g>
<!-- layer: S5|FRAME -->
<path d="M72.4 163.4h6.7" fill="none" stroke="#000" stroke-width=".25"/>
<!-- layer: 0 -->
<g fill="none" stroke="#000" stroke-width=".25">
<path d="M52.3 36.8v7.9M52.3 89.5v8.1M144.6 81.3l4.1 2.1M52.3 102v7.4M52.3 117.4v6.4M52.3 128.2v12.4M100 128.2v38.4M124.2 128.2v38.1M148.8 127.7l-13.4 5.6M151.3 136.9l-5.2 2.2M100 140.5l-20.9 22.9M148.1 160l-6.9 1.5"/>
<path d="M87.6 164.3h11.4M123.7 164.3h12.9"/>
</g>
<g fill="#000" stroke="#000" stroke-width=".2">
<path d="M52.3 32.4l.8 4.4h-1.5zM51.6 97.6h1.5l-.8 4.3zM140.7 79.3l4.2 1.3-.7 1.3zM123.2 101.7l.7 4.4h-1.4zM122.7 111.5h1.4l-.7 4.4zM52.3 128.3l.8 4.4h-1.5zM51.6 123.8h1.5l-.8 4.4zM51.6 136.2h1.5l-.8 4.4zM131.4 135l3.8-2.4 .5 1.4zM142.1 140.8l3.7-2.4 .6 1.4zM99.5 140.1l3.5-2.8-2.4 3.7zM145.4 140.9l.7 4.3h-1.5z"/>
<path d="M144.6 145h1.5l-.7 4.4zM86.7 164.3l4.4-.7v1.4zM95.6 163.6l4.4 .7-4.4 .7zM124.3 164.3l4.4-.7v1.4zM131.7 163.6l4.4 .7-4.4 .7zM136.9 162.4l4.1-1.6 .3 1.4z"/>
</g>
<g font-size="5.1">
<text x="110" y="20.7">C</text>
<text x="111.8" y="22.4">L</text>
<text x="60" y="185">TYPICAL TRENCH BOTTOM DIMENSIONS FOR</text>
<text x="80.6" y="190.7">SDR 35 PVC GRAVITY PIPE</text>
<text x="89.2" y="270.3">S-5</text>
</g>
<g font-size="3.6">
<text x="81.4" y="30.5">FINISHED</text>
<text x="128.1" y="30.7">GRADE</text>
<text x="44" y="62.4">FINAL</text>
<text x="44.1" y="66.4">BACKFILL</text>
<text x="150" y="84.4">UNDISTURBED SOIL</text>
<text x="44.4" y="112.9">INITIAL</text>
<text x="120.4" y="109.9">2'-0&quot;</text>
<text x="44.5" y="117">BACKFILL</text>
<text x="55.9" y="127.4">SPRING LINE</text>
<text x="149.5" y="128.7">#67 STONE</text>
<text x="52.9" y="135.6">HAUNCHING</text>
<text x="152.8" y="138">PIPE GRADE</text>
<text x="150" y="145.8">4&quot; BEDDING</text>
<text x="37.7" y="161.6">TAMP WELL UNDER</text>
<text x="149.6" y="159.3">MINIMUM SIDE</text>
<text x="31" y="165.7">BOTTOM HALF OF PIPE</text>
<text x="92.1" y="163.5">6&quot;</text>
<text x="128.2" y="163.4">6&quot;</text>
<text x="149.7" y="163.3">CLEARANCE</text>
<text x="28.7" y="203">1. FOR TRENCHES REQUIRING SHORING AND BRACING, DIMENSIONS SHALL BE TAKEN FROM THE</text>
<text x="29.4" y="198.9">NOTES:</text>
<text x="29.4" y="207.1">INSIDE FACE OF THE SHORING AND BRACING.</text>
<text x="29.4" y="211.2">2. NO ROCKS OR BOULDERS 4&quot; OR LARGER TO BE USED IN INITIAL BACKFILL.</text>
<text x="29.6" y="215.2">3. ALL BACKFILL MATERIAL SHALL BE SUITABLE NATIVE MATERIAL.</text>
<text x="29.7" y="219.3">4. BACKFILL SHALL BE TAMPED IN 6&quot; LIFTS IN TRAFFIC AREAS, 12&quot; IN NON-TRAFFIC AREAS.</text>
<text x="140.8" y="239.8">CITY OF RALEIGH</text>
<text x="126.2" y="245.5">DEPARTMENT OF PUBLIC UTILITIES</text>
<text x="113.7" y="252.9">TRENCH BOTTOM DIMENSIONS AND BACKFILLING</text>
<text x="114.8" y="257">REQUIREMENTS FOR PVC GRAVITY SEWER MAIN</text>
<text x="107" y="264">REVISIONS</text>
<text x="189.3" y="264">DATE</text>
<text x="87.8" y="264.2">DWG. NO.</text>
<text x="106.2" y="268">TO NOTES</text>
<text x="139.1" y="267.9">3-1-87</text>
<text x="139.5" y="264">DATE</text>
<text x="156.8" y="264">REVISIONS</text>
<text x="164.2" y="268.2">D.W.C.</text>
<text x="188.6" y="268.1">9-3-99</text>
<text x="139.1" y="272">7-2-82</text>
<text x="166.5" y="272.2">RRH</text>
<text x="187.4" y="272.1">3-30-00</text>
</g>
<text font-size="3.3" x="101.3" y="163.3">O.D. OF PIPE</text>
</svg>
